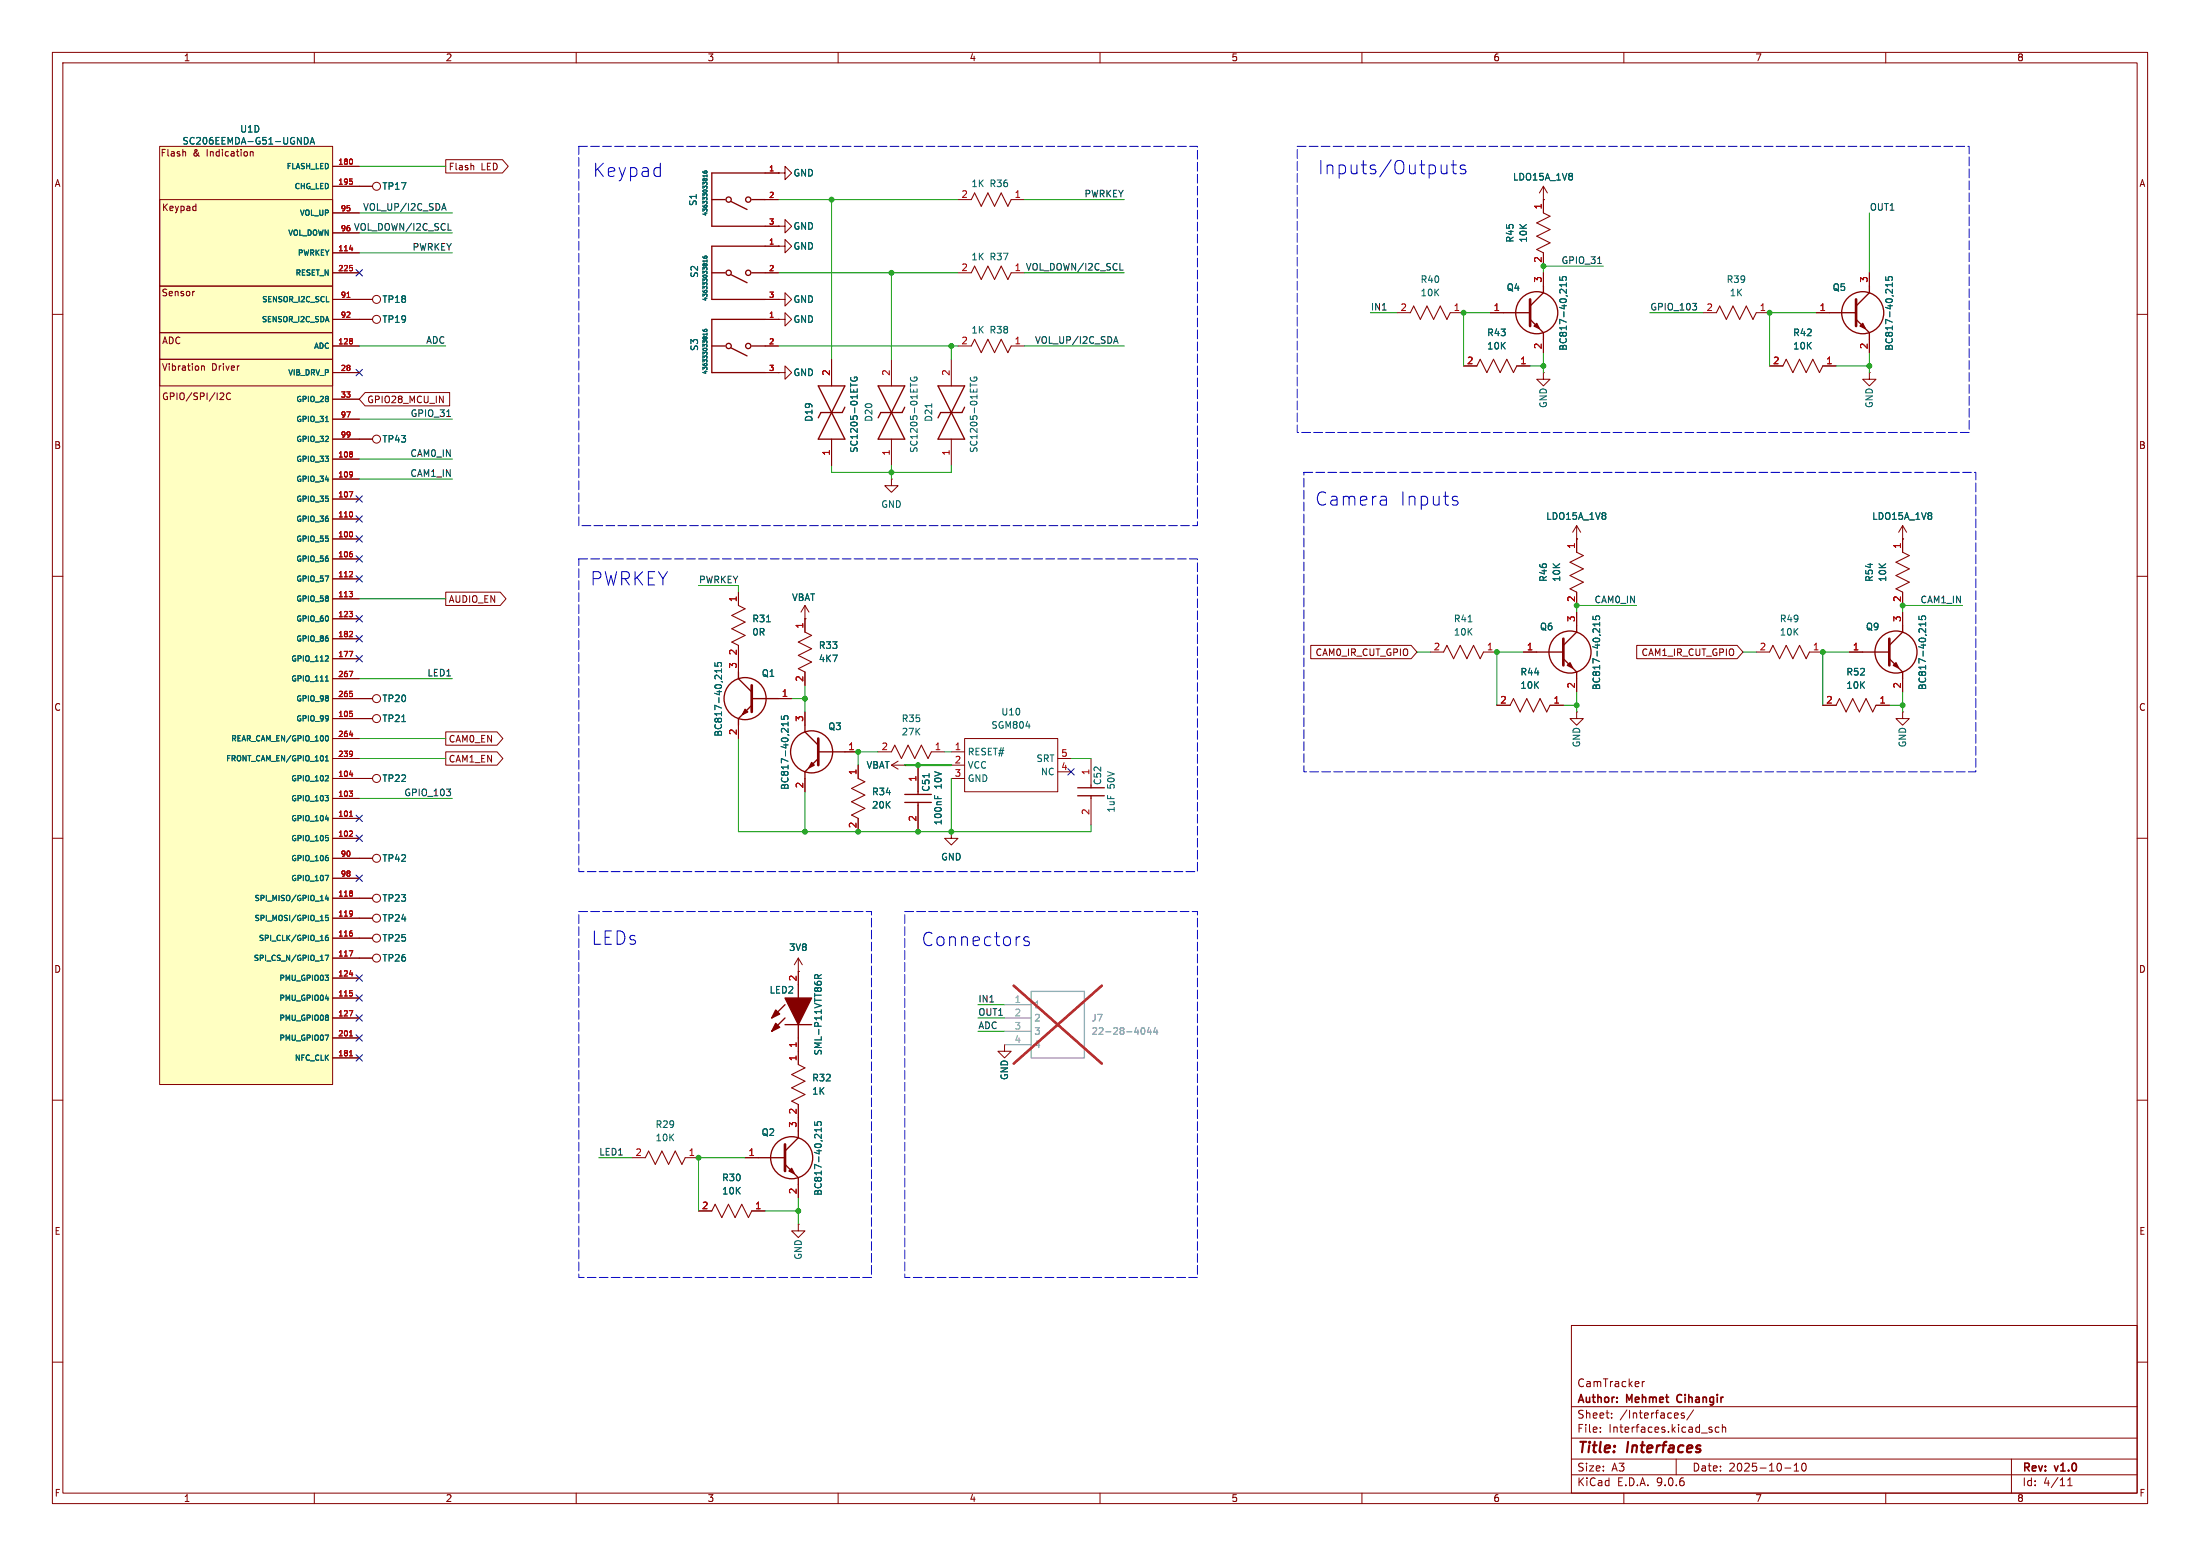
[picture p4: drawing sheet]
<svg xmlns="http://www.w3.org/2000/svg" width="420mm" height="297mm" viewBox="0 0 420 297" stroke-linecap="round" stroke-linejoin="round" font-family="sans-serif">
<g fill="none" stroke="#840000" stroke-width=".19">
<path d="M10 10h400v277h-400zM12 12h396v273h-396zM60 10v2M110 10v2M160 10v2M210 10v2M260 10v2M310 10v2M360 10v2M68.6 35.6h2.5M146 38.1h2.6M146 33h2.6"/>
<path d="M182.9 38.1h2.5M193 38.1h2.6M294.6 38.1v2.5M146 43.2h2.6M148.6 47h1.3v-1.3l1.2 1.3-1.2 1.3v-1.3M148.6 47h.1M266.7 59.7h2.5M276.9 59.7h2.5M294.6 48.3v2.5M10 60h2M146 61h2.6M146 66h2.6"/>
<path d="M146 71.1h2.6M148.6 61h1.3v-1.3l1.2 1.3-1.2 1.2v-1.2M148.6 61h.1M408 60h2M68.6 83.8h2.5M170.2 91.4v1.3h1.2l-1.2 1.3-1.3-1.3h1.3M170.2 91.4h.1M10 110h2M141 113v2.6M153.7 118.1h.1M153.7 115.6l-.8 1.2M153.7 115.6l.7 1.2"/>
<path d="M153.7 115.6v5.1M408 110h2M141 123.2v2.5M153.7 128.3v2.5M10 160h2M181.6 143.5h2.5M181.6 146.1h2.5M181.6 148.6h2.5M184.1 141h17.8v10.1h-17.8zM201.9 144.8h2.6M201.9 147.3h2.6M408 160h2"/>
<path d="M10 210h2M408 210h2M300 253h108v32h-108zM10 260h2M300 278.5h108M300 274.5h108M300 268.5h108M305.5 273.2v.2M305.5 272.5v.1M307.7 270.5v.2M307.7 269.8v.1M313.5 263.7v1"/>
<path d="M313.9 263.7l-.2 .1-.2 .2M320 278.5v3M320.3 269.8l.1 .2-.7 .2M321.5 269.8l-.3-.1-.3 .2 .1 .2 .5 .2v.3h-.6M323.3 269.1l-1.3 1.9M326.7 272.9l.2 .2-.2 .3M326.7 272.4l.1 .1M328.2 272.5l-.5-.1-.3 .3 .2 .6h.6M328.8 272.5l.2-.1 .4 .1v.9M328.8 271.9v1.5M342.5 279.7l.4-.4v1.5M344.1 279.4l.2-.1a.8 .8 0 0 1 .5 .7 .8 .8 0 0 1-.5 .8l-.2-.2-.2-.4z"/>
<path d="M384 278.5v6.5M408 260h2M60 285v2M110 285v2M160 285v2M210 285v2M260 285v2M300 281.5h108M310 285v2M340.7 280.2h1.2M342.5 280.8h.9M360 285v2"/>
<path d="M394.7 283.6h.9M394.7 282.5l.5-.4v1.5"/>
<circle cx="71.9" cy="35.6" r=".76"/>
<circle cx="71.9" cy="83.8" r=".76"/>
</g>
<path d="M320.3 266.4l-.2 .4 .2 .7" fill="none" stroke="#840000" stroke-width=".3"/>
<path d="M185.4 38.1l.7-1.3 1.2 2.6 1.3-2.6 1.3 2.6 1.2-2.6 1.3 2.6 .6-1.3M269.2 59.7l.7-1.3 1.2 2.6 1.3-2.6 1.3 2.6 1.3-2.6 1.2 2.6 .7-1.3M294.6 40.6l1.3 .7-2.5 1.2 2.5 1.3-2.5 1.3 2.5 1.3-2.5 1.2 1.2 .7M141 115.6l1.2 .6-2.5 1.3 2.5 1.2-2.5 1.3 2.5 1.3-2.5 1.3 1.3 .6M153.7 120.7l1.2 .6-2.5 1.3 2.5 1.2-2.5 1.3 2.5 1.3-2.5 1.2 1.3 .7" fill="none" stroke="#840000" stroke-width=".2"/>
<g fill="none" stroke="#840000" stroke-width=".25">
<path d="M135.9 38.1h2.5M139.6 38.5l3 1.5M143.5 38.1h2.5M146 33h-10.1v10.2h10.1M135.9 66h2.5M139.6 66.4l3 1.5M143.5 66h2.5M146 61h-10.1v10.1h10.1"/>
<circle cx="139.1" cy="38.1" r=".5"/>
<circle cx="142.8" cy="38.1" r=".5"/>
<circle cx="139.1" cy="66" r=".5"/>
<circle cx="142.8" cy="66" r=".5"/>
</g>
<path d="M134.2 32.7v.2M134.2 32.9h.1M134.3 32.9l.5 .2 .2-.2-.1-.2h-.4v.2l.1 .2M135 33.3v.5M135 33.6h-.8l.2 .2M134.2 62.9l.2 .3 .4 .1 .2-.2-.1-.2h-.4v.2l.1 .2M135 63.6v.4M135 63.8h-.8l.2 .2M146.3 118.7h.8" fill="none" stroke="#006464" stroke-width=".19"/>
<path d="M30.5 27.9h33v179.1h-33z" fill="#ffffc2"/>
<g fill="none" stroke="#840000" stroke-width=".19">
<path d="M30.5 27.9h33v179.1h-33zM30.5 38.1h33v16.5h-33zM35.4 29v.8M37.3 39.4h.1M37.4 38.9v1.3M47.8 28.9v.9M47.8 29.1l.2-.2 .3 .1v.8M63.5 31.8h5.1M63.5 35.6h7.6M85.1 30.5h10.8l1.1 1.3-1.1 1.2h-10.8zM90.4 31.6v.8M146 33h2.6"/>
<path d="M146 38.1h2.6M148.6 33h1.3v-1.2l1.2 1.2-1.2 1.3v-1.3M148.6 33h.1M294.6 38.1h.1M294.6 35.6v5M294.6 35.6l-.7 1.2M294.6 35.6l.8 1.2M30.5 54.6h33v8.9h-33zM37.1 55.6l-.2 .1M37.4 40.1l-.1 .1M63.5 40.6h5.1M63.5 44.5h5.1"/>
<path d="M63.5 48.3h5.1M63.5 52.1h5.1M63.5 57.2h7.6M146 52.1h2.6M146 57.2h2.6M146 47h2.6M146 43.2h2.6M148.6 43.2h1.3v-1.3l1.2 1.3-1.2 1.3v-1.3M148.6 43.2h.1M148.6 57.2h1.3v-1.3l1.2 1.3-1.2 1.2v-1.2M148.6 57.2h.1M148.6 47h.1"/>
<path d="M182.9 52.1h2.5M193 52.1h2.6M284.5 59.7h2.5M294.6 48.3v2.5M294.6 52.1v2.5M325.1 59.7h2.6M335.3 59.7h2.5M346.7 59.7h2.5M356.9 52.1v2.5M30.5 63.5h33v5.1h-33zM30.5 68.6h33v5.1h-33zM38.5 69.8v.9"/>
<path d="M38.5 70l.2-.2 .3 .1v.8M42.2 75l.4 .1 .1 .3-.8 .9h.8M44 75.1a.6 .6 0 0 0-.8 .4 .6 .6 0 0 0 .6 .8l.2-.1M63.5 61h7.6M63.5 66h5.1M63.5 71.1h5.1M63.5 76.2h5.1M69.7 74.9h16.1v2.6h-16.1l-1.1-1.3zM146 61h2.6M146 66h2.6M146 71.1h2.6M148.6 71.1h1.3v-1.2l1.2 1.2-1.2 1.3v-1.3"/>
<path d="M148.6 71.1h.1M148.6 61h.1M158.7 68.6v5.1M170.2 68.6v5.1M181.6 68.6v5.1M182.9 66h2.5M193 66h2.6M279.4 69.9h2.5M289.6 69.9h2.5M294.6 71.1v1.3h1.3l-1.3 1.3-1.2-1.3h1.2M294.6 71.1h.1M294.6 64.8v2.5"/>
<path d="M337.8 69.9h2.6M348 69.9h2.5M356.9 71.1v1.3h1.2l-1.2 1.3-1.3-1.3h1.3M356.9 71.1h.1M356.9 64.8v2.5M63.5 80h5.1M63.5 83.8h7.6M63.5 87.6h5.1M63.5 91.4h5.1M63.5 95.3h5.1M63.5 99.1h5.1M158.7 83.8v5.1"/>
<path d="M170.2 83.8v5.1M181.6 83.8v5.1M63.5 102.9h5.1M63.5 106.7h5.1M63.5 110.5h5.1M63.5 114.3h5.1M63.5 118.1h5.1M85.1 113h10.4l1.1 1.3-1.1 1.3h-10.4zM141 113v2.6M153.7 118.1h.1M153.7 118.1v2.6M301 102.9h.1"/>
<path d="M301 100.3v5.1M301 113v2.6M301 116.8v2.6M301 100.3l-.8 1.3M301 100.3l.8 1.3M363.2 102.9h.1M363.2 100.3l-.7 1.3M363.2 100.3l.8 1.3M363.2 100.3v5.1M363.2 113v2.6M363.2 116.8v2.6M63.5 121.9h5.1"/>
<path d="M63.5 125.7h5.1M63.5 129.5h5.1M63.5 133.4h7.6M63.5 137.2h7.6M85.1 139.7h9.8l1.1 1.3-1.1 1.2h-9.8zM141 123.2v5.1M141 138.4v2.6M148.6 133.4h2.5M153.7 128.3v2.5M153.7 135.9v2.5M250.2 123.2h19.2l1.1 1.3-1.1 1.2h-19.2zM273 124.5h2.6"/>
<path d="M283.2 124.5h2.5M285.7 134.6h2.6M290.8 124.5h2.6M295.9 134.6h2.5M301 135.9v1.3h1.3l-1.3 1.2-1.3-1.2h1.3M301 135.9h.1M301 129.5v2.6M312.5 123.2h19.1l1.1 1.3-1.1 1.2h-19.1zM335.3 124.5h2.5M345.4 124.5h2.6M348 134.6h2.5M353.1 124.5h2.5"/>
<path d="M358.1 134.6h2.6M363.2 135.9v1.3h1.3l-1.3 1.2-1.3-1.2h1.3M363.2 135.9h.1M363.2 129.5v2.6M63.5 141h5.1M63.5 144.8h5.1M63.5 148.6h7.6M63.5 152.4h5.1M63.5 156.2h5.1M85.1 143.5h9.8l1.1 1.3-1.1 1.3h-9.8zM153.7 148.6v2.5M161.3 143.5h2.5"/>
<path d="M163.8 146.1v2.5M163.8 156.2v2.6M167.6 143.5h2.6M170.2 146.1l1.2 .7M170.2 146.1h2.5M171.4 145.3l-1.2 .8M172.7 146.1h.1M175.3 146.1v5M175.3 153.7v5.1M177.8 143.5h2.5M181.6 158.8v1.2h1.3l-1.3 1.3-1.3-1.3h1.3M181.6 158.8h.1"/>
<path d="M208.3 144.8v5.1M208.3 152.4v5.1M63.5 160h5.1M63.5 163.8h7.6M63.5 167.6h5.1M63.5 171.5h7.6M63.5 175.3h7.6M63.5 179.1h7.6M63.5 182.9h7.6M63.5 186.7h5.1M63.5 190.5h5.1M63.5 194.3h5.1"/>
<path d="M63.5 198.1h5.1M152.4 185.4h.1M152.4 182.9v5.1M152.4 198.1v5.1M152.4 182.9l-.8 1.3M152.4 182.9l.8 1.3M191.8 199.4v1.3h1.2l-1.2 1.2-1.3-1.2h1.3M191.8 199.4h.1M63.5 201.9h5.1M152.4 210.8v5.1M120.6 221h2.6M130.8 221h2.5"/>
<path d="M133.3 231.1h2.6M142.2 221h2.6M143.5 231.1h2.5M152.4 233.7v1.2h1.3l-1.3 1.3-1.3-1.3h1.3M152.4 233.7h.1M152.4 226.1v2.5"/>
<circle cx="71.9" cy="57.1" r=".76"/>
<circle cx="71.9" cy="61" r=".76"/>
<circle cx="71.9" cy="133.3" r=".76"/>
<circle cx="71.9" cy="137.2" r=".76"/>
<circle cx="71.9" cy="148.6" r=".76"/>
<circle cx="71.9" cy="171.4" r=".76"/>
<circle cx="71.9" cy="163.8" r=".76"/>
<circle cx="71.9" cy="179.1" r=".76"/>
<circle cx="71.9" cy="175.3" r=".76"/>
<circle cx="71.9" cy="182.9" r=".76"/>
</g>
<g fill="none" stroke="#a90000" stroke-width=".19">
<path d="M67.2 30.5v.7M67.2 34.6v.5M66.2 56.8h.6M66.7 47.5h.6M67.2 51.2v.4M67.2 64.7v.3M67.2 65.2v.4M66.7 93.8h.6l-.4 1.1M67.2 86.3v.3M67.2 86.8v.3M67.2 90.1v.7M67.2 97.9v.6"/>
<path d="M67.3 90.5l-.1 .1M66.7 112.9h.6l-.3 .4M66.7 116.7h.6l-.3 .4M67.2 109.1v.4l-.5 .6h.6M67.2 101.7v.6M67.2 105.8v.4M67.2 113.4v.4M67.2 117.2v.4M66.7 124.3h.6l-.4 1M66.7 128.1h.6l-.4 1.1M67.2 120.6v.4l-.5 .5h.6M67.2 132.4v.5"/>
<path d="M67.2 136.2v.5M66.7 151h.6l-.3 .4M66.7 140.2h.6M66.7 147.9h.6M66.7 155.8h.6M67.2 158.7v.4l-.5 .5h.6M67.2 143.5v.7M67.2 151.5v.4M67.3 143.8l-.1 .1M67.2 170.1v.3M67.2 170.6v.4M67.2 174v.6"/>
<path d="M67.2 178.2v.4M67.3 174.3l-.1 .1M66.7 181.5h.6l-.4 1M66.7 192.9h.6l-.4 1M66.7 186h.6M66.7 197.7h.6M67.2 189.6v.4M66.7 201.5h.6"/>
</g>
<g fill="none" stroke="#006464" stroke-width=".19">
<path d="M58.1 26.2a.64 .64 0 0 1 .7 .7 .64 .64 0 0 1-.7 .6zM59.2 27.5l.4-1.3 .4 1.3M59.3 27.1h.6M134.2 32.7v.2M134.2 32.9h.1M134.3 32.9l.5 .2 .2-.2-.1-.2h-.4v.2l.1 .2M135 33.3v.5M135 33.6h-.8l.2 .2M300.1 33.2v.3M300.1 33.8v.4M134.2 48.9l.2 .4h.4l.2-.1-.1-.3h-.4v.3l.1 .1M135 49.6v.4"/>
<path d="M135 49.8h-.8l.2 .2M297.8 52.9v.6h.6l-.2-.2 .1-.4 .2-.1 .4 .1 .1 .1-.1 .5M299 54v.7M299 54.4h-1.2l.3 .3M360 52.9v.6h.6l-.1-.2v-.4l.2-.1 .4 .1 .2 .1-.2 .5M361.3 54.4h-1.3l.4 .3M361.3 54v.7M134.2 62.9l.2 .3 .4 .1 .2-.2-.1-.2h-.4v.2l.1 .2M135 63.6v.4M135 63.8h-.8l.2 .2M162.4 73.1v.8M162.4 72a.59 .59 0 0 0 .6 .8 .59 .59 0 0 0 .6-.8h-.5v.2"/>
<path d="M173.8 73.1v.8M173.9 72a.59 .59 0 0 0 .5 .8 .59 .59 0 0 0 .6-.8h-.5v.2M177.9 77.1v.7M185.2 73.1v.8M185.3 72a.59 .59 0 0 0 .6 .8 .59 .59 0 0 0 .5-.8h-.4v.2M62.1 80.5h.6M306.5 98v.3M306.5 98.5v.5M368.7 98v.3M368.7 98.5v.5M146.3 118.7h.8M280.3 118.7h.7"/>
<path d="M304.1 117.6v.6l.6 .1-.1-.2 .1-.4 .1-.1h.5l.1 .2-.1 .5M305.4 119.1h-1.3l.4 .4M305.4 118.8v.7M366.3 117.6v.6l.6 .1-.1-.2 .1-.4 .2-.1h.4l.1 .2-.1 .5M367.6 118.8v.7M367.6 119.1h-1.3l.4 .4M62.1 130h.6M62.3 129.1l.1-.1v1M62.5 125.2l.2 .2-.1 .2-.5 .6h.6M76.7 137.7h.7M136.5 126.5v.6l.6 .1-.1-.2v-.4l.2-.1h.4l.1 .2-.1 .5M137.7 127.7v.7"/>
<path d="M137.7 128h-1.2l.3 .4M149.2 136.7v.6h.6l-.1-.1v-.5l.2-.1 .4 .1 .1 .2-.1 .4M150.4 137.8v.7M150.4 138.2h-1.2l.3 .3M62.1 151.8h.6l-.3 .4M62.1 140.8l.3-.4a.54 .54 0 0 1 .3 .5 .54 .54 0 0 1-.3 .5l-.3-.4M62.1 144.5l.3-.3v1M62.1 145.2h.6M62.1 156.3h.6M62.2 159.5h.4M62.5 148l.2 .2-.1 .3-.5 .6h.6M62.6 152.3l.1 .1-.1 .4"/>
<path d="M62.6 159.9l.1 .1-.1 .4M177.4 147.7v.7M178.4 151.8v.6M179 152v.4M62.1 167.1h.6l-.4 1M62.4 170.8l-.3 .8h.6M62.6 163.7l.1 .2-.1 .3M62.6 178.5l-.3 .1-.1 .2-.1 .5 .2 .2 .3-.1v-.4l-.3-.1-.2 .2M62.6 171.2v.7M62.6 174.7h-.4l-.1 .5 .5-.1v.5l-.1 .1-.4-.1M62.1 182.3h.6l-.4 1M62.1 186.1h.6l-.3 .4"/>
<path d="M62.1 197.6h.6l-.4 1M62.1 190.6h.6M62.6 186.6v.5M62.6 193.9v.2M62.6 194.3v.4M156.2 186.8l-.1-.7-.2-.1-.3 .1-.1 .7h1.3M156.8 186l-.6 .5M155.5 214.1v.6l.6 .1-.1-.2 .1-.4 .1-.1h.5l.1 .2-.1 .5M156.8 215.3v.7M156.8 215.7h-1.3l.4 .3"/>
</g>
<g fill="none" stroke="#840000" stroke-width=".25">
<path d="M135.9 52.1h2.5M139.6 52.4l3 1.6M143.5 52.1h2.5M146 47h-10.1v10.2h10.1M287 59.7h5.1M294.6 54.6v1.3l-2.5 2.5M349.2 59.7h5.1M356.9 54.6v1.3l-2.6 2.5M156.2 73.7h5.1l-5.1 10.1h5.1zM161.3 77.7l-.5 1h-4.1l-.5 1.1M167.6 73.7h5.1l-5.1 10.1h5.1zM172.7 77.7l-.5 1h-4.1l-.5 1.1"/>
<path d="M179.1 73.7h5l-5 10.1h5zM184.1 77.7l-.5 1h-4l-.5 1.1M292.1 61l2.5 2.5v1.3M354.3 61l2.6 2.5v1.3M301 119.4v1.3l-2.6 2.5M363.2 119.4v1.3l-2.5 2.5M141 128.3v1.2l2.5 2.6M143.5 133.4h5.1M143.5 134.6l-2.5 2.6v1.2M153.7 138.4v1.3l2.5 2.5M293.4 124.5h5M298.4 125.7l2.6 2.6v1.2"/>
<path d="M355.6 124.5h5.1M360.7 125.7l2.5 2.6v1.2M156.2 143.5h5.1M156.2 144.8l-2.5 2.5v1.3M172.7 151.6h5.1M172.7 153.2h5.1M175.3 151.1v.5M175.3 153.2v.5M205.7 150.4h5.1M205.7 151.9h5.1M208.3 149.9v.5M208.3 151.9v.5"/>
<path d="M149.9 195.6h5M149.9 194.3l-2.6 2.6M149.9 191.8l-2.6 2.5M152.4 188v2.5M152.4 195.6v2.5M152.4 215.9v1.3l-2.5 2.5M144.8 221h5.1M149.9 222.2l2.5 2.6v1.3"/>
<circle cx="139.1" cy="52.1" r=".5"/>
<circle cx="142.8" cy="52.1" r=".5"/>
<circle cx="293.4" cy="59.7" r="4"/>
<circle cx="355.6" cy="59.7" r="4"/>
<circle cx="142.2" cy="133.3" r="4"/>
<circle cx="299.7" cy="124.5" r="4"/>
<circle cx="361.9" cy="124.5" r="4"/>
<circle cx="154.9" cy="143.5" r="4"/>
<circle cx="151.1" cy="221" r="4"/>
</g>
<g fill="none" stroke="#840000" stroke-width=".2">
<path d="M185.4 52.1l.7-1.3 1.2 2.5 1.3-2.5 1.3 2.5 1.2-2.5 1.3 2.5 .6-1.2M327.7 59.7l.6-1.3 1.3 2.6 1.2-2.6 1.3 2.6 1.3-2.6 1.2 2.6 .7-1.3M185.4 66l.7-1.2 1.2 2.5 1.3-2.5 1.3 2.5 1.2-2.5 1.3 2.5 .6-1.3M281.9 69.9l.7-1.3 1.2 2.5 1.3-2.5 1.3 2.5 1.3-2.5 1.2 2.5 .7-1.2M340.4 69.9l.6-1.3 1.3 2.5 1.2-2.5 1.3 2.5 1.3-2.5 1.2 2.5 .7-1.2M301 105.4l1.3 .6-2.6 1.3 2.6 1.3-2.6 1.3 2.6 1.2-2.6 1.3 1.3 .6M363.2 105.4l1.3 .6-2.6 1.3 2.6 1.3-2.6 1.3 2.6 1.2-2.6 1.3 1.3 .6M275.6 124.5l.6-1.3 1.3 2.5 1.3-2.5 1.2 2.5 1.3-2.5 1.3 2.5 .6-1.2M288.3 134.6l.6-1.2 1.3 2.5 1.3-2.5 1.2 2.5 1.3-2.5 1.3 2.5 .6-1.3M337.8 124.5l.7-1.3 1.2 2.5 1.3-2.5 1.3 2.5 1.2-2.5 1.3 2.5 .6-1.2M350.5 134.6l.7-1.2 1.2 2.5 1.3-2.5 1.3 2.5 1.2-2.5 1.3 2.5 .6-1.3M163.8 148.6l1.3 .6-2.5 1.3 2.5 1.3-2.5 1.2 2.5 1.3-2.5 1.3 1.2 .6"/>
<path d="M170.2 143.5l.6-1.3 1.3 2.6 1.3-2.6 1.2 2.6 1.3-2.6 1.3 2.6 .6-1.3M152.4 203.2l1.3 .6-2.6 1.3 2.6 1.3-2.6 1.2 2.6 1.3-2.6 1.3 1.3 .6M123.2 221l.6-1.3 1.3 2.5 1.3-2.5 1.2 2.5 1.3-2.5 1.3 2.5 .6-1.2M135.9 231.1l.6-1.2 1.3 2.5 1.3-2.5 1.2 2.5 1.3-2.5 1.3 2.5 .6-1.3"/>
</g>
<path d="M196.8 189.2h10.2v12.7h-10.2z" fill="none" stroke="#a1a1a1" stroke-width=".25"/>
<path d="M191.8 191.8h5M191.8 194.3h5M191.8 196.9h5M191.8 199.4h5" fill="none" stroke="#a1a1a1" stroke-width=".19"/>
<path d="M217.9 196.4l.2-.2a.68 .68 0 0 1 .5 .6 .68 .68 0 0 1-.5 .6l-.2-.2M219.3 196.1l-.3 .9h.8M219.6 196.6v.8M220.5 196.1l-.3 .9h.8M220.8 196.6v.8" fill="none" stroke="#989898" stroke-width=".19"/>
<path d="M193.5 188.1l16.8 14.9M210.3 188.1l-16.8 14.9" fill="none" stroke="#e12e31" stroke-width=".46"/>
<path d="M292.1 57.2v5M354.3 57.2v5M143.5 130.8v5.1M298.4 121.9v5.1M360.7 121.9v5.1M156.2 141v5.1M149.9 218.4v5.1" fill="none" stroke="#840000" stroke-width=".51"/>
<g fill="#840000" stroke="#840000" stroke-width=".25">
<path d="M361.9 126.5l.6 1-1.1-.5z"/>
<path d="M299.2 127l.5-.5 .5 1z"/>
<path d="M150.6 223.5l.5-.5 .5 1z"/>
<path d="M149.9 190.5h5l-2.5 5.1z"/>
<path d="M148.1 195.3l.7 .8-1.5 .8z"/>
<path d="M148.1 192.8l.7 .7-1.5 .8z"/>
<path d="M154.9 145.5l.5 .6-1 .5z"/>
<path d="M292.9 62.2l.5-.5 .5 1z"/>
<path d="M142.2 135.4l.5 .5-1 .5z"/>
<path d="M355.1 62.2l.5-.5 .5 1z"/>
</g>
<path d="M84.4 39.8h.7M84.3 40.1l.4-1.2 .5 1.2M85.5 43.9h.6M213.8 51.6h.6M305 50.3h.7M323.1 57.9h.8l-.4 .5M323.8 58.5v.6M85.3 79.5h.7M212.6 65.5l.4-1.2 .4 1.2M212.7 65.2h.6M85.2 150.6h.8l-.4 .5M86 151.2v.6" fill="none" stroke="#0f0f0f" stroke-width=".19"/>
<g fill="none" stroke="#009600" stroke-width=".19">
<path d="M68.6 31.8h16.5M148.6 38.1h34.3M158.7 38.1v30.5M195.6 38.1h19M68.6 40.6h17.8M68.6 44.5h17.8M68.6 48.3h17.8M148.6 52.1h34.3M170.2 52.1v16.5M195.6 52.1h19M261.6 59.7h5.1M284.5 59.7h-5.1v10.2"/>
<path d="M306.1 50.8h-11.5v1.3M315 59.7h10.1M346.7 59.7h-8.9v10.2M356.9 40.6v11.5M68.6 66h16.5M148.6 66h34.3M181.6 66v2.6M195.6 66h19M292.1 69.9h2.5M294.6 67.3v3.8M350.5 69.9h6.4M356.9 67.3v3.8"/>
<path d="M68.6 80h17.8M68.6 87.6h17.8M68.6 91.4h17.8M158.7 88.9v1.3h22.9v-1.3M170.2 88.9v2.5M68.6 114.3h16.5M133.3 111.8h7.7v1.2M312.4 115.6h-11.4v1.2M374.6 115.6h-11.4v1.2M68.6 129.5h17.8M151.1 133.4h2.6M153.7 130.8v5.1"/>
<path d="M270.5 124.5h2.5M290.8 124.5h-5.1v10.1M298.4 134.6h2.6M301 132.1v3.8M332.7 124.5h2.6M353.1 124.5h-5.1v10.1M360.7 134.6h2.5M363.2 132.1v3.8M68.6 144.8h16.5M68.6 152.4h17.8M68.6 141h16.5M141 141v17.8h67.3v-1.3"/>
<path d="M153.7 151.1v7.7M167.6 143.5h-3.8v2.6M180.3 143.5h1.3M181.6 148.6v10.2M204.5 144.8h3.8M186.7 194.3h5.1M186.7 191.8h5.1M186.7 196.9h5.1M114.3 221h6.3M142.2 221h-8.9v10.1M146 231.1h6.4M152.4 228.6v5.1"/>
</g>
<path d="M172.7 146.1h8.9" fill="none" stroke="#009600" stroke-width=".36"/>
<g fill="none" stroke="#000084" stroke-width=".19">
<path d="M68 51.5l1.2 1.2M69.2 51.5l-1.2 1.2M68 70.5l1.2 1.2M69.2 70.5l-1.2 1.2M68 94.6l1.2 1.3M68 98.5l1.2 1.2M69.2 94.6l-1.2 1.3M69.2 98.5l-1.2 1.2M68 109.9l1.2 1.2M68 106.1l1.2 1.2M68 117.5l1.2 1.2M68 102.3l1.2 1.2"/>
<path d="M69.2 109.9l-1.2 1.2M69.2 106.1l-1.2 1.2M69.2 117.5l-1.2 1.2M69.2 102.3l-1.2 1.2M68 125.1l1.2 1.2M68 121.3l1.2 1.2M69.2 125.1l-1.2 1.2M69.2 121.3l-1.2 1.2M68 155.6l1.2 1.2M68 159.4l1.2 1.2M69.2 155.6l-1.2 1.2M69.2 159.4l-1.2 1.2"/>
<path d="M203.9 146.7l1.2 1.2M205.1 146.7l-1.2 1.2M68 167l1.2 1.2M69.2 167l-1.2 1.2M68 197.5l1.2 1.2M68 193.7l1.2 1.2M68 189.9l1.2 1.2M68 186.1l1.2 1.2M69.2 197.5l-1.2 1.2M69.2 193.7l-1.2 1.2M69.2 189.9l-1.2 1.2M69.2 186.1l-1.2 1.2"/>
<path d="M68 201.3l1.2 1.2M69.2 201.3l-1.2 1.2"/>
</g>
<path d="M276.2 31.5v1.7M276.2 32.9l-.3 .3h-.4M277.1 31.5h.9M277.4 30.6v2.2l.1 .3 .5 .1M279.7 31.6l-.6-.1-.3 .3 .1 .4 .8 .2 .1 .3-.1 .4-.2 .1-.7-.1M277.6 95.6l.6 .1 .1 .4-.3 .3h-.5M277.6 94.7l.6 .1M196.4 178.9l-.6-.1-.4 .4 .2 .3 .8 .3 .1 .2-.1 .4-.2 .1-.8-.1" fill="none" stroke="#0000c2" stroke-width=".19"/>
<path d="M110.5 27.9h118.1v72.4h-118.1zM247.6 27.9h128.3v54.7h-128.3zM248.9 90.2h128.3v57.1h-128.3zM110.5 106.7h118.1v59.7h-118.1zM110.5 174h55.9v69.8h-55.9zM172.7 174h55.9v69.8h-55.9z" fill="none" stroke="#0000c2" stroke-width=".19" stroke-dasharray="1.7 .6"/>
<g fill="#009600" stroke="#009600" stroke-width=".19">
<circle cx="279.4" cy="59.7" r=".46"/>
<circle cx="158.7" cy="38.1" r=".46"/>
<circle cx="181.6" cy="158.8" r=".46"/>
<circle cx="163.8" cy="158.8" r=".46"/>
<circle cx="175.3" cy="146.1" r=".46"/>
<circle cx="153.7" cy="158.8" r=".46"/>
<circle cx="175.3" cy="158.8" r=".46"/>
<circle cx="294.6" cy="50.8" r=".46"/>
<circle cx="294.6" cy="69.9" r=".46"/>
<circle cx="181.6" cy="66" r=".46"/>
<circle cx="170.2" cy="90.2" r=".46"/>
<circle cx="356.9" cy="69.9" r=".46"/>
<circle cx="337.8" cy="59.7" r=".46"/>
<circle cx="153.7" cy="133.4" r=".46"/>
<circle cx="170.2" cy="52.1" r=".46"/>
<circle cx="163.8" cy="143.5" r=".46"/>
<circle cx="133.3" cy="221" r=".46"/>
<circle cx="152.4" cy="231.1" r=".46"/>
<circle cx="285.7" cy="124.5" r=".46"/>
<circle cx="348" cy="124.5" r=".46"/>
<circle cx="301" cy="134.6" r=".46"/>
<circle cx="363.2" cy="115.6" r=".46"/>
<circle cx="363.2" cy="134.6" r=".46"/>
<circle cx="301" cy="115.6" r=".46"/>
</g>
<g font-size="3.5" fill="#0000c2">
<text x="113.1" y="34">Keypad</text>
<text x="251.6" y="33.5">Inputs/Outputs</text>
<text x="251" y="96.8">Camera</text>
<text x="267.2" y="96.8">Inputs</text>
<text x="112.7" y="112">PWRKEY</text>
<text x="112.9" y="180.6">LEDs</text>
<text x="175.9" y="180.8">Connectors</text>
</g>
<g font-size="2.8" fill="#840000">
<text x="301" y="277.9">Title:</text>
<text x="310.6" y="277.9">Interfaces</text>
</g>
<g font-size="2.1" fill="#840000">
<text x="301" y="268.2">Author:</text>
<text x="301" y="265">CamTracker</text>
<text x="310.6" y="268.2">Mehmet</text>
<text x="320.8" y="268.2">Cihangir</text>
<text x="301" y="273.7">File:</text>
<text x="301" y="271">Sheet:</text>
<text x="307.1" y="273.7">Interfaces.kicad_sch</text>
<text x="309.2" y="271">/Interfaces/</text>
<text x="301" y="281.1">Size:</text>
<text x="307.6" y="281.1">A3</text>
<text x="323" y="281.1">Date:</text>
<text x="330" y="281.1">2025-10-10</text>
<text x="386" y="281.3">Rev:</text>
<text x="392.4" y="281.3">v1.0</text>
<text x="301" y="283.9">KiCad</text>
<text x="308.7" y="283.9">E.D.A.</text>
<text x="316.3" y="283.9">9.0.6</text>
<text x="386" y="283.9">Id:</text>
<text x="390.1" y="283.9">4/11</text>
</g>
<g font-size="1.8" fill="#840000">
<text x="35" y="11.9">1</text>
<text x="85" y="11.9">2</text>
<text x="135" y="11.9">3</text>
<text x="185" y="11.9">4</text>
<text x="235" y="11.9">5</text>
<text x="285" y="11.9">6</text>
<text x="335" y="11.9">7</text>
<text x="385" y="11.9">8</text>
<text x="10.3" y="35.9">A</text>
<text x="30.6" y="30.1">Flash</text>
<text x="36.8" y="30.1">&amp;</text>
<text x="39.6" y="30.1">Indication</text>
<text x="85.6" y="32.7">Flash</text>
<text x="91.8" y="32.7">LED</text>
<text x="408.3" y="35.9">A</text>
<text x="30.8" y="40.5">Keypad</text>
<text x="30.8" y="56.7">Sensor</text>
<text x="30.9" y="65.9">ADC</text>
<text x="30.8" y="71">Vibration</text>
<text x="40.4" y="71">Driver</text>
<text x="30.8" y="76.6">GPIO/SPI/I2C</text>
<text x="70" y="77.2">GPIO28_MCU_IN</text>
<text x="10.3" y="85.9">B</text>
<text x="408.2" y="85.9">B</text>
<text x="85.6" y="115.3">AUDIO_EN</text>
<text x="251" y="125.4">CAM0_IR_CUT_GPIO</text>
<text x="313.3" y="125.4">CAM1_IR_CUT_GPIO</text>
<text x="10.3" y="135.9">C</text>
<text x="408.2" y="135.9">C</text>
<text x="85.6" y="141.9">CAM0_EN</text>
<text x="85.6" y="145.7">CAM1_EN</text>
<text x="10.3" y="185.9">D</text>
<text x="408.2" y="185.9">D</text>
<text x="10.3" y="235.9">E</text>
<text x="408.3" y="235.9">E</text>
<text x="10.3" y="285.9">F</text>
<text x="35" y="286.9">1</text>
<text x="85" y="286.9">2</text>
<text x="135" y="286.9">3</text>
<text x="185" y="286.9">4</text>
<text x="235" y="286.9">5</text>
<text x="285" y="286.9">6</text>
<text x="335" y="286.9">7</text>
<text x="385" y="286.9">8</text>
<text x="408.3" y="285.9">F</text>
</g>
<g font-size="1.8" fill="#006464">
<text x="34.7" y="27.8">SC206EEMDA-G51-UGNDA</text>
<text x="45.7" y="25.5">U1D</text>
<text x="151.4" y="33.9">GND</text>
<text x="185.3" y="35.9">1K</text>
<text x="188.8" y="35.9">R36</text>
<text x="288.7" y="34.6">LDO15A_1V8</text>
<text x="72.9" y="36.4">TP17</text>
<text x="133.2" y="39.4" transform="rotate(-90 133.2 39.4)">S1</text>
<text x="151.4" y="47.9">GND</text>
<text x="151.4" y="44">GND</text>
<text x="289.2" y="46.4" transform="rotate(-90 289.2 46.4)">R45</text>
<text x="291.7" y="46.4" transform="rotate(-90 291.7 46.4)">10K</text>
<text x="133.5" y="53.1" transform="rotate(-90 133.5 53.1)">S2</text>
<text x="185.3" y="49.9">1K</text>
<text x="188.8" y="49.9">R37</text>
<text x="72.9" y="58">TP18</text>
<text x="151.4" y="58">GND</text>
<text x="271.1" y="54.2">R40</text>
<text x="271.1" y="56.7">10K</text>
<text x="287.5" y="55.7">Q4</text>
<text x="329.5" y="54.2">R39</text>
<text x="330.1" y="56.7">1K</text>
<text x="349.8" y="55.7">Q5</text>
<text x="72.9" y="61.8">TP19</text>
<text x="151.4" y="61.8">GND</text>
<text x="185.3" y="63.9">1K</text>
<text x="188.8" y="63.9">R38</text>
<text x="283.8" y="64.4">R43</text>
<text x="342.2" y="64.4">R42</text>
<text x="133.5" y="67.1" transform="rotate(-90 133.5 67.1)">S3</text>
<text x="151.4" y="72">GND</text>
<text x="283.8" y="66.9">10K</text>
<text x="299.3" y="67" transform="rotate(-90 299.3 67)">BC817-40,215</text>
<text x="342.2" y="66.9">10K</text>
<text x="361.5" y="67" transform="rotate(-90 361.5 67)">BC817-40,215</text>
<text x="295.5" y="78" transform="rotate(-90 295.5 78)">GND</text>
<text x="357.7" y="78" transform="rotate(-90 357.7 78)">GND</text>
<text x="155.3" y="80.6" transform="rotate(-90 155.3 80.6)">D19</text>
<text x="166.7" y="80.6" transform="rotate(-90 166.7 80.6)">D20</text>
<text x="178.2" y="80.6" transform="rotate(-90 178.2 80.6)">D21</text>
<text x="72.9" y="84.7">TP43</text>
<text x="163.9" y="86.5" transform="rotate(-90 163.9 86.5)">SC1205-01ETG</text>
<text x="175.4" y="86.5" transform="rotate(-90 175.4 86.5)">SC1205-01ETG</text>
<text x="186.8" y="86.5" transform="rotate(-90 186.8 86.5)">SC1205-01ETG</text>
<text x="168.1" y="97.1">GND</text>
<text x="295.1" y="99.4">LDO15A_1V8</text>
<text x="357.3" y="99.4">LDO15A_1V8</text>
<text x="295.5" y="111.2" transform="rotate(-90 295.5 111.2)">R46</text>
<text x="298" y="111.2" transform="rotate(-90 298 111.2)">10K</text>
<text x="357.7" y="111.2" transform="rotate(-90 357.7 111.2)">R54</text>
<text x="360.3" y="111.2" transform="rotate(-90 360.3 111.2)">10K</text>
<text x="143.5" y="119">R31</text>
<text x="151.1" y="114.9">VBAT</text>
<text x="277.5" y="119">R41</text>
<text x="339.7" y="119">R49</text>
<text x="143.5" y="121.5">0R</text>
<text x="156.2" y="124.1">R33</text>
<text x="277.5" y="121.5">10K</text>
<text x="293.9" y="120.5">Q6</text>
<text x="339.7" y="121.5">10K</text>
<text x="356.1" y="120.5">Q9</text>
<text x="145.3" y="129.4">Q1</text>
<text x="156.2" y="126.6">4K7</text>
<text x="290.2" y="129.1">R44</text>
<text x="290.2" y="131.7">10K</text>
<text x="305.7" y="131.8" transform="rotate(-90 305.7 131.8)">BC817-40,215</text>
<text x="352.4" y="129.1">R52</text>
<text x="352.4" y="131.7">10K</text>
<text x="367.9" y="131.8" transform="rotate(-90 367.9 131.8)">BC817-40,215</text>
<text x="72.9" y="134.2">TP20</text>
<text x="191.1" y="136.8">U10</text>
<text x="72.9" y="138">TP21</text>
<text x="138" y="140.7" transform="rotate(-90 138 140.7)">BC817-40,215</text>
<text x="158" y="139.5">Q3</text>
<text x="172" y="138">R35</text>
<text x="172" y="140.6">27K</text>
<text x="189.2" y="139.3">SGM804</text>
<text x="301.9" y="142.8" transform="rotate(-90 301.9 142.8)">GND</text>
<text x="364.1" y="142.8" transform="rotate(-90 364.1 142.8)">GND</text>
<text x="72.9" y="149.5">TP22</text>
<text x="165.3" y="146.9">VBAT</text>
<text x="184.7" y="144.4">RESET#</text>
<text x="184.7" y="146.9">VCC</text>
<text x="184.7" y="149.5">GND</text>
<text x="197.8" y="145.6">SRT</text>
<text x="198.6" y="148.2">NC</text>
<text x="210.4" y="150" transform="rotate(-90 210.4 150)">C52</text>
<text x="150.7" y="150.9" transform="rotate(-90 150.7 150.9)">BC817-40,215</text>
<text x="166.4" y="152">R34</text>
<text x="166.4" y="154.5">20K</text>
<text x="177.6" y="151.2" transform="rotate(-90 177.6 151.2)">C51</text>
<text x="180" y="150.6" transform="rotate(-90 180 150.6)">10V</text>
<text x="213" y="155.2" transform="rotate(-90 213 155.2)">1uF</text>
<text x="213" y="150.6" transform="rotate(-90 213 150.6)">50V</text>
<text x="180" y="157.6" transform="rotate(-90 180 157.6)">100nF</text>
<text x="72.9" y="164.7">TP42</text>
<text x="179.6" y="164.4">GND</text>
<text x="72.9" y="172.3">TP23</text>
<text x="72.9" y="179.9">TP25</text>
<text x="72.9" y="176.1">TP24</text>
<text x="72.9" y="183.7">TP26</text>
<text x="150.5" y="181.7">3V8</text>
<text x="146.8" y="189.8">LED2</text>
<text x="157.1" y="201.6" transform="rotate(-90 157.1 201.6)">SML-P11VTT86R</text>
<text x="154.9" y="209.1">1K</text>
<text x="154.9" y="206.6">R32</text>
<text x="192.6" y="206.3" transform="rotate(-90 192.6 206.3)">GND</text>
<text x="125.1" y="215.5">R29</text>
<text x="125.1" y="218">10K</text>
<text x="145.3" y="217">Q2</text>
<text x="137.8" y="225.7">R30</text>
<text x="137.8" y="228.2">10K</text>
<text x="157.1" y="228.3" transform="rotate(-90 157.1 228.3)">BC817-40,215</text>
<text x="153.3" y="240.5" transform="rotate(-90 153.3 240.5)">GND</text>
</g>
<g font-size="1.8" fill="#0f0f0f">
<text x="69.2" y="40.3">VOL_UP/I2C_SDA</text>
<text x="206.9" y="37.8">PWRKEY</text>
<text x="356.9" y="40.3">OUT1</text>
<text x="67.5" y="44.1">VOL_DOWN/I2C_SCL</text>
<text x="78.7" y="47.9">PWRKEY</text>
<text x="193.6" y="51.8">1 VOL_DOWN/I2C_SCL</text>
<text x="298" y="50.5">GPIO_31</text>
<text x="261.6" y="59.3">IN1</text>
<text x="315" y="59.3">GPIO_103</text>
<text x="81.3" y="65.7">ADC</text>
<text x="197.5" y="65.7">VOL_UP/I2C_SDA</text>
<text x="78.3" y="79.7">GPIO_31</text>
<text x="78.2" y="87.3">CAM0_IN</text>
<text x="78.2" y="91.1">CAM1_IN</text>
<text x="133.3" y="111.4">PWRKEY</text>
<text x="304.3" y="115.2">CAM0_IN</text>
<text x="366.5" y="115.2">CAM1_IN</text>
<text x="81.5" y="129.2">LED1</text>
<text x="77.1" y="152.1">GPIO_103</text>
<text x="186.7" y="191.4">IN1</text>
<text x="186.7" y="194">OUT1</text>
<text x="186.7" y="196.5">ADC</text>
<text x="114.3" y="220.6">LED1</text>
</g>
<g font-size="1.8" fill="#a90000">
<text x="183.4" y="37.8">2</text>
<text x="193.6" y="37.8">1</text>
<text x="294.4" y="40.1" transform="rotate(-90 294.4 40.1)">1</text>
<text x="183.4" y="51.8">2</text>
<text x="294.4" y="50.2" transform="rotate(-90 294.4 50.2)">2</text>
<text x="267.3" y="59.4">2</text>
<text x="277.4" y="59.4">1</text>
<text x="285" y="59.4">1</text>
<text x="294.4" y="54" transform="rotate(-90 294.4 54)">3</text>
<text x="325.7" y="59.4">2</text>
<text x="335.8" y="59.4">1</text>
<text x="347.3" y="59.4">1</text>
<text x="356.6" y="54" transform="rotate(-90 356.6 54)">3</text>
<text x="183.4" y="65.8">2</text>
<text x="193.6" y="65.8">1</text>
<text x="158.5" y="71.8" transform="rotate(-90 158.5 71.8)">2</text>
<text x="169.9" y="71.8" transform="rotate(-90 169.9 71.8)">2</text>
<text x="181.4" y="71.8" transform="rotate(-90 181.4 71.8)">2</text>
<text x="280" y="69.6">2</text>
<text x="290.1" y="69.6">1</text>
<text x="294.4" y="66.7" transform="rotate(-90 294.4 66.7)">2</text>
<text x="338.4" y="69.6">2</text>
<text x="348.5" y="69.6">1</text>
<text x="356.6" y="66.7" transform="rotate(-90 356.6 66.7)">2</text>
<text x="158.5" y="87.1" transform="rotate(-90 158.5 87.1)">1</text>
<text x="169.9" y="87.1" transform="rotate(-90 169.9 87.1)">1</text>
<text x="181.4" y="87.1" transform="rotate(-90 181.4 87.1)">1</text>
<text x="300.7" y="104.8" transform="rotate(-90 300.7 104.8)">1</text>
<text x="363" y="104.8" transform="rotate(-90 363 104.8)">1</text>
<text x="140.7" y="115" transform="rotate(-90 140.7 115)">1</text>
<text x="300.7" y="118.8" transform="rotate(-90 300.7 118.8)">3</text>
<text x="300.7" y="115" transform="rotate(-90 300.7 115)">2</text>
<text x="363" y="118.8" transform="rotate(-90 363 118.8)">3</text>
<text x="363" y="115" transform="rotate(-90 363 115)">2</text>
<text x="140.7" y="125.2" transform="rotate(-90 140.7 125.2)">2</text>
<text x="153.4" y="120.1" transform="rotate(-90 153.4 120.1)">1</text>
<text x="273.6" y="124.2">2</text>
<text x="283.8" y="124.2">1</text>
<text x="291.4" y="124.2">1</text>
<text x="335.8" y="124.2">2</text>
<text x="346" y="124.2">1</text>
<text x="353.6" y="124.2">1</text>
<text x="140.7" y="127.7" transform="rotate(-90 140.7 127.7)">3</text>
<text x="153.4" y="130.2" transform="rotate(-90 153.4 130.2)">2</text>
<text x="300.7" y="131.5" transform="rotate(-90 300.7 131.5)">2</text>
<text x="363" y="131.5" transform="rotate(-90 363 131.5)">2</text>
<text x="149.2" y="133.1">1</text>
<text x="153.4" y="137.9" transform="rotate(-90 153.4 137.9)">3</text>
<text x="286.3" y="134.4">2</text>
<text x="296.5" y="134.4">1</text>
<text x="348.5" y="134.4">2</text>
<text x="358.7" y="134.4">1</text>
<text x="140.7" y="140.4" transform="rotate(-90 140.7 140.4)">2</text>
<text x="161.9" y="143.3">1</text>
<text x="168.2" y="143.3">2</text>
<text x="178.4" y="143.3">1</text>
<text x="182.2" y="143.3">1</text>
<text x="163.6" y="148" transform="rotate(-90 163.6 148)">1</text>
<text x="175" y="149.3" transform="rotate(-90 175 149.3)">1</text>
<text x="182.2" y="145.8">2</text>
<text x="182.2" y="148.3">3</text>
<text x="202.5" y="144.5">5</text>
<text x="202.5" y="147.1">4</text>
<text x="208" y="148" transform="rotate(-90 208 148)">1</text>
<text x="153.4" y="150.6" transform="rotate(-90 153.4 150.6)">2</text>
<text x="208" y="155.6" transform="rotate(-90 208 155.6)">2</text>
<text x="163.6" y="158.2" transform="rotate(-90 163.6 158.2)">2</text>
<text x="175" y="156.9" transform="rotate(-90 175 156.9)">2</text>
<text x="152.1" y="187.4" transform="rotate(-90 152.1 187.4)">2</text>
<text x="152.1" y="202.6" transform="rotate(-90 152.1 202.6)">1</text>
<text x="152.1" y="200.1" transform="rotate(-90 152.1 200.1)">1</text>
<text x="152.1" y="215.3" transform="rotate(-90 152.1 215.3)">3</text>
<text x="152.1" y="212.8" transform="rotate(-90 152.1 212.8)">2</text>
<text x="121.2" y="220.7">2</text>
<text x="131.4" y="220.7">1</text>
<text x="142.8" y="220.7">1</text>
<text x="133.9" y="230.9">2</text>
<text x="144.1" y="230.9">1</text>
<text x="152.1" y="228" transform="rotate(-90 152.1 228)">2</text>
</g>
<g font-size="1.8" fill="#aaa">
<text x="193.6" y="191.5">1</text>
<text x="193.6" y="194.1">2</text>
<text x="193.6" y="196.6">3</text>
<text x="193.6" y="199.1">4</text>
</g>
<g font-size="1.8" fill="#989898">
<text x="197.4" y="192.6">1</text>
<text x="197.4" y="195.2">2</text>
<text x="197.4" y="197.7">3</text>
<text x="208.3" y="195.2">J7</text>
<text x="208.3" y="197.7">22-28-4044</text>
<text x="197.4" y="200.3">4</text>
</g>
<g font-size="1.4" fill="#006464">
<text x="54.6" y="32.5">FLASH_LED</text>
<text x="56.1" y="36.3">CHG_LED</text>
<text x="57.1" y="41.4">VOL_UP</text>
<text x="54.9" y="45.2">VOL_DOWN</text>
<text x="56.3" y="52.8">RESET_N</text>
<text x="56.7" y="49">PWRKEY</text>
<text x="49.9" y="57.9">SENSOR_I2C_SCL</text>
<text x="49.9" y="61.7">SENSOR_I2C_SDA</text>
<text x="54.9" y="71.9">VIB_DRV_P</text>
<text x="59.8" y="66.8">ADC</text>
<text x="56.4" y="76.9">GPIO_28</text>
<text x="56.4" y="80.7">GPIO_31</text>
<text x="56.4" y="84.6">GPIO_32</text>
<text x="56.4" y="88.4">GPIO_33</text>
<text x="56.4" y="92.2">GPIO_34</text>
<text x="56.4" y="96">GPIO_35</text>
<text x="56.4" y="99.8">GPIO_36</text>
<text x="56.4" y="103.6">GPIO_55</text>
<text x="56.4" y="107.4">GPIO_56</text>
<text x="56.4" y="111.2">GPIO_57</text>
<text x="56.4" y="115">GPIO_58</text>
<text x="56.4" y="118.8">GPIO_60</text>
<text x="56.4" y="122.7">GPIO_86</text>
<text x="55.5" y="126.5">GPIO_112</text>
<text x="55.5" y="130.3">GPIO_111</text>
<text x="56.4" y="134.1">GPIO_98</text>
<text x="56.4" y="137.9">GPIO_99</text>
<text x="44" y="141.7">REAR_CAM_EN/GPIO_100</text>
<text x="43" y="145.5">FRONT_CAM_EN/GPIO_101</text>
<text x="55.5" y="149.3">GPIO_102</text>
<text x="55.5" y="153.1">GPIO_103</text>
<text x="55.5" y="156.9">GPIO_104</text>
<text x="55.5" y="160.8">GPIO_105</text>
<text x="55.5" y="164.6">GPIO_106</text>
<text x="48.5" y="172.2">SPI_MISO/GPIO_14</text>
<text x="55.5" y="168.4">GPIO_107</text>
<text x="48.5" y="176">SPI_MOSI/GPIO_15</text>
<text x="49.3" y="179.8">SPI_CLK/GPIO_16</text>
<text x="48.3" y="183.6">SPI_CS_N/GPIO_17</text>
<text x="53.2" y="187.4">PMU_GPIO03</text>
<text x="53.2" y="191.2">PMU_GPIO04</text>
<text x="53.2" y="195">PMU_GPIO08</text>
<text x="53.2" y="198.9">PMU_GPIO07</text>
<text x="56.2" y="202.7">NFC_CLK</text>
</g>
<g font-size="1.4" fill="#a90000">
<text x="64.5" y="31.5">180</text>
<text x="64.5" y="35.3">195</text>
<text x="146.7" y="32.8">1</text>
<text x="64.9" y="40.4">95</text>
<text x="146.7" y="37.8">2</text>
<text x="64.9" y="44.2">96</text>
<text x="146.7" y="42.9">3</text>
<text x="146.7" y="46.7">1</text>
<text x="64.5" y="48">114</text>
<text x="64.5" y="51.8">225</text>
<text x="146.7" y="51.8">2</text>
<text x="64.9" y="56.9">91</text>
<text x="146.7" y="56.9">3</text>
<text x="64.5" y="65.8">128</text>
<text x="64.9" y="60.7">92</text>
<text x="146.7" y="60.7">1</text>
<text x="146.7" y="65.8">2</text>
<text x="64.9" y="70.9">28</text>
<text x="146.7" y="70.9">3</text>
<text x="64.9" y="75.9">33</text>
<text x="64.9" y="79.8">97</text>
<text x="64.9" y="83.6">99</text>
<text x="64.5" y="87.4">108</text>
<text x="64.5" y="91.2">109</text>
<text x="64.5" y="95">107</text>
<text x="64.5" y="98.8">110</text>
<text x="64.5" y="102.6">100</text>
<text x="64.5" y="106.4">106</text>
<text x="64.5" y="110.2">112</text>
<text x="64.5" y="114">113</text>
<text x="64.5" y="117.9">123</text>
<text x="64.5" y="121.7">182</text>
<text x="64.5" y="125.5">177</text>
<text x="64.5" y="129.3">267</text>
<text x="64.5" y="133.1">265</text>
<text x="64.5" y="136.9">105</text>
<text x="64.5" y="140.7">264</text>
<text x="64.5" y="144.5">239</text>
<text x="64.5" y="148.3">104</text>
<text x="64.5" y="152.1">103</text>
<text x="64.5" y="156">101</text>
<text x="64.5" y="159.8">102</text>
<text x="64.9" y="163.6">90</text>
<text x="64.9" y="167.4">98</text>
<text x="64.5" y="171.2">118</text>
<text x="64.5" y="175">119</text>
<text x="64.5" y="178.8">116</text>
<text x="64.5" y="182.6">117</text>
<text x="64.5" y="186.4">124</text>
<text x="64.5" y="190.2">115</text>
<text x="64.5" y="194.1">127</text>
<text x="64.5" y="197.9">201</text>
<text x="64.5" y="201.7">181</text>
</g>
<g font-size="1.1" fill="#006464">
<text x="135.2" y="41.3" transform="rotate(-90 135.2 41.3)">436333033816</text>
<text x="135.2" y="57.6" transform="rotate(-90 135.2 57.6)">436333033816</text>
<text x="135.2" y="71.6" transform="rotate(-90 135.2 71.6)">436333033816</text>
</g>
</svg>
